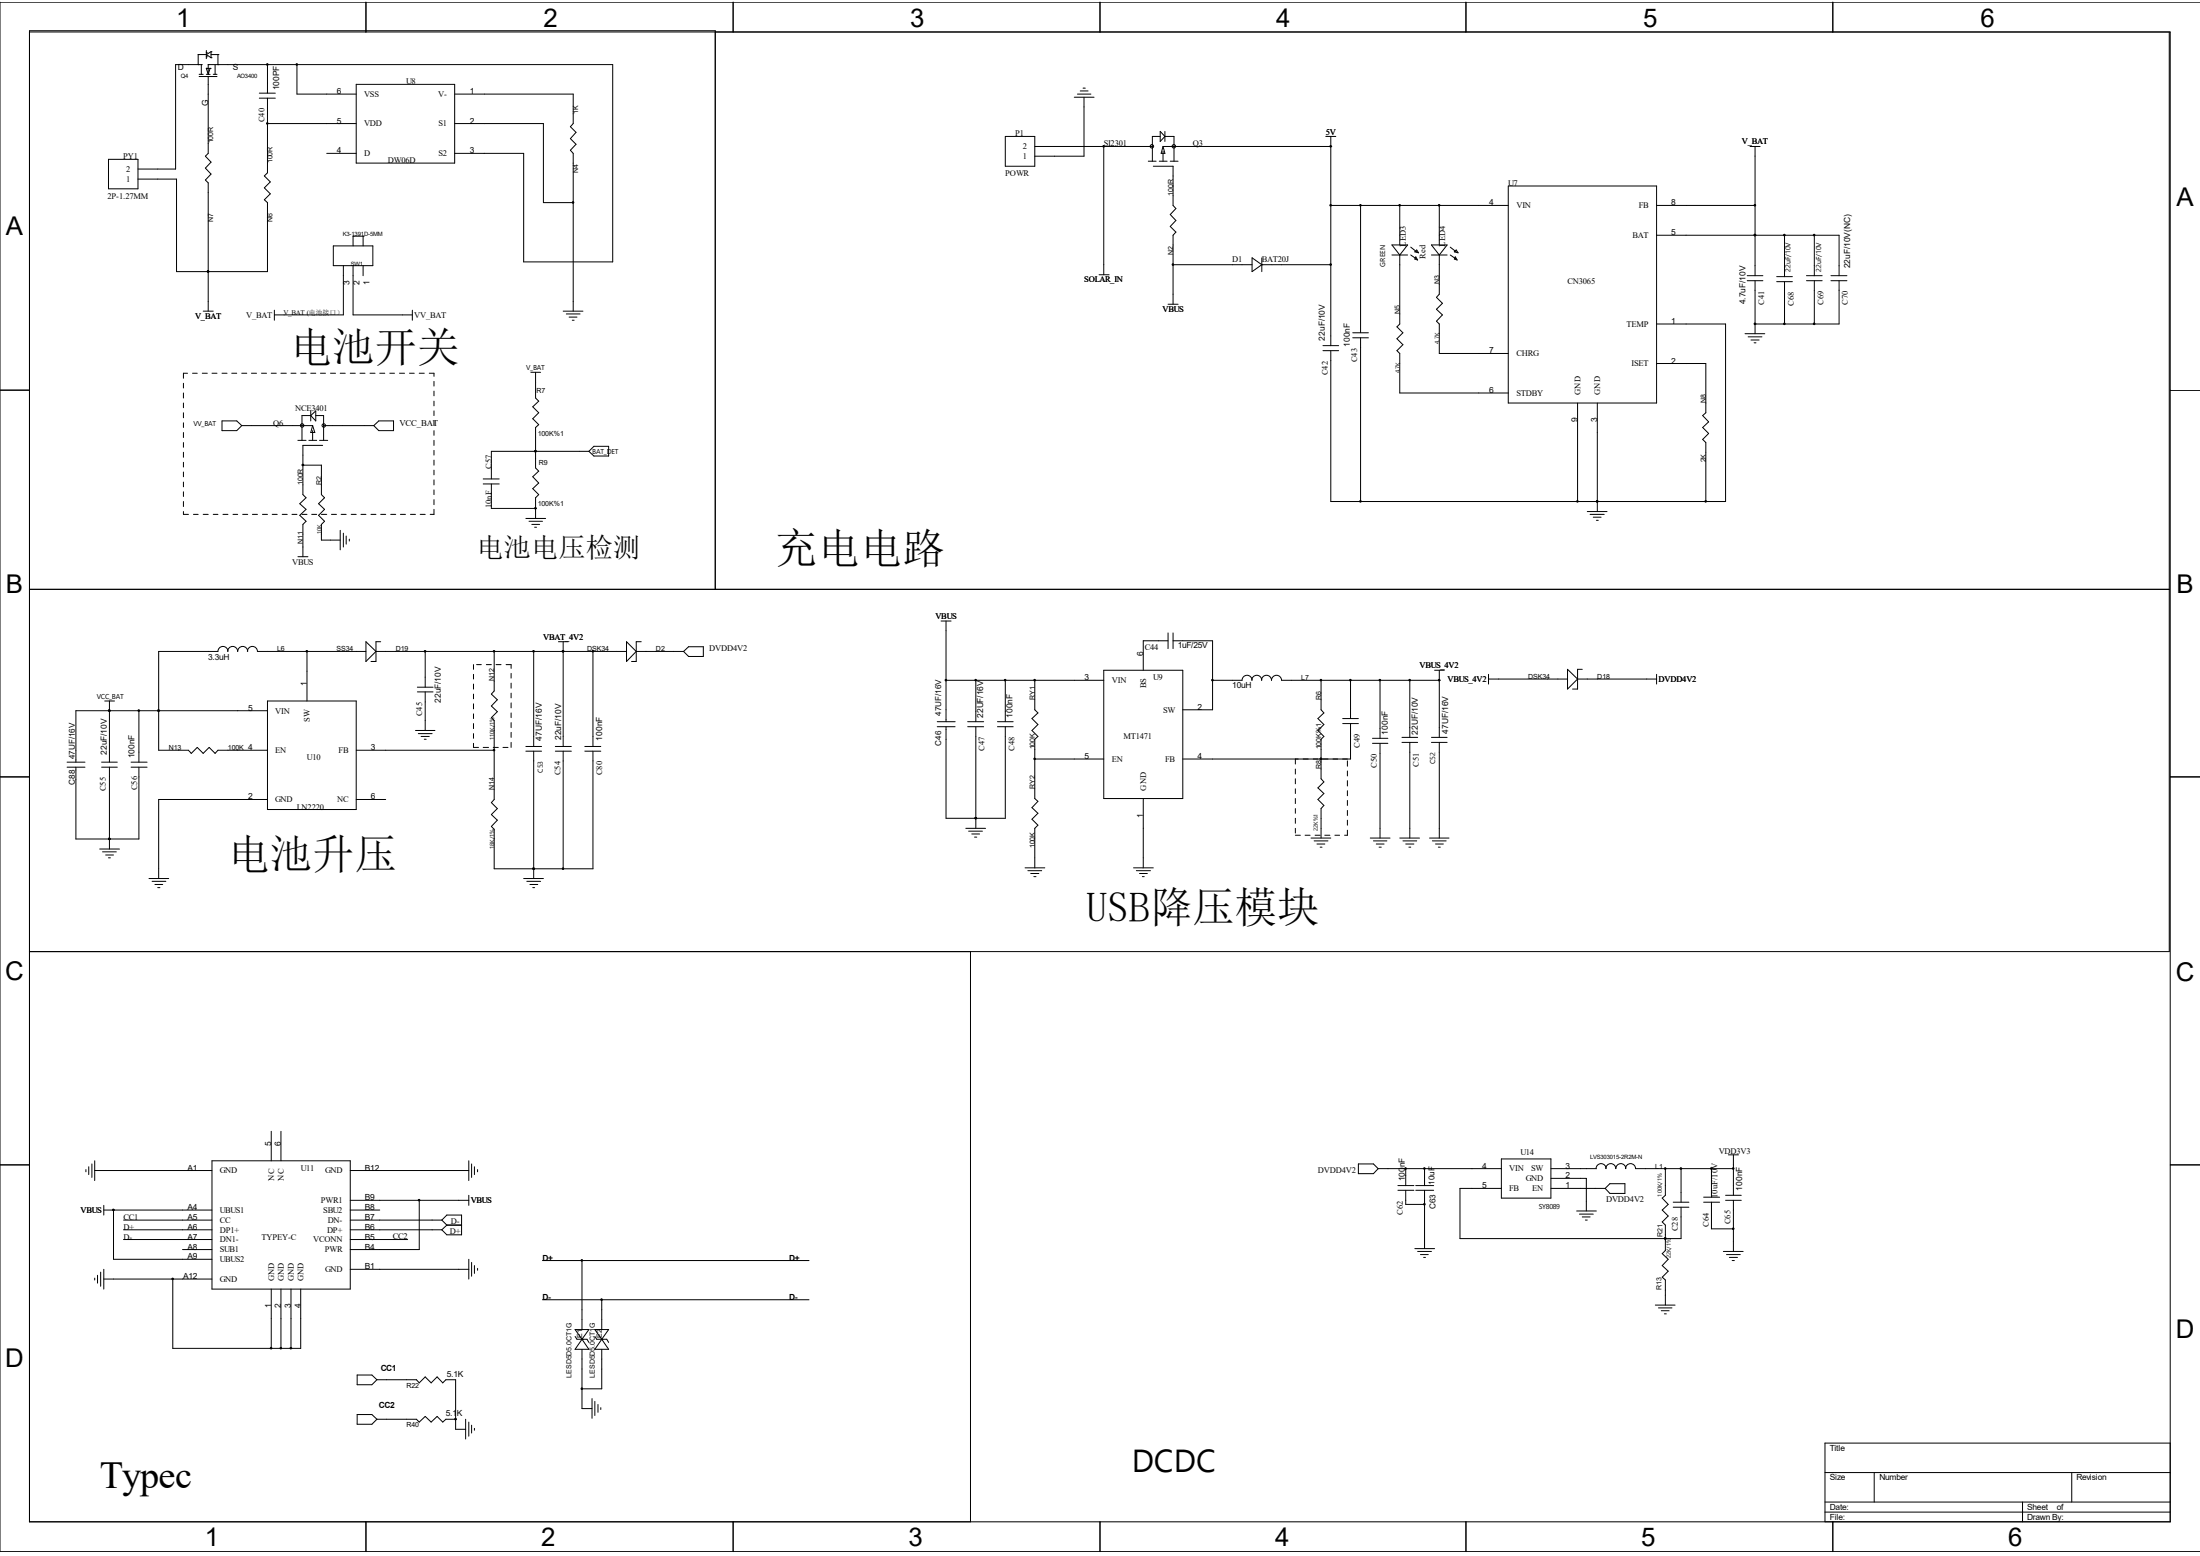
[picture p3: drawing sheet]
<svg xmlns="http://www.w3.org/2000/svg" width="297mm" height="210mm" viewBox="0 0 297 210" stroke-linecap="round" stroke-linejoin="round" font-family="sans-serif">
<g fill="none" stroke="#000" stroke-width=".14">
<path d="M4 4.3h289v201.1h-289v-201.3h92.6v75.4M26.8 8.7h.1M26.8 7.4h.1M26.8 7.4v1.3M26.8 7.4h1.1M26.9 10.3h2.4M26.9 10h.5M27.2 8.7h.1M27.2 8.7h-3.5v14.1h-5.1M27.2 8.7v1.3M27.9 9.2h.1M27.9 7.1h.1"/>
<path d="M27.9 7.7h.1M27.9 9.2h.5M27.9 9.2l.2 .8M27.9 7.4l.6 .4M27.9 10h.5M27.9 6.8v1.1M28.1 8.7h.1M28.1 8.7h54.6v26.6h-12v-14.6h-9.3M28.1 10.3v10.4l-.4 .4 .8 .8-.8 .8 .8 .8-.8 .8 .4 .4v17.3M28.1 8.7v1.3M28.4 9.2h.1M28.4 9.2l-.3 .8"/>
<path d="M28.5 7.8h.1M28.5 7h.1M28.5 7v.8M28.5 7l-.6 .4M28.5 7.4h.9M28.8 10h.5M29 8.7v1.3M29.4 8.7h.1M29.4 7.4h.1M29.4 7.4v1.3M35 12.6h2.2M35 13.3h2.2"/>
<path d="M36.1 16.7h12M36.1 8.7v3.9M36.1 13.3v10l-.4 .4 .8 .9-.8 .8 .8 .8-.8 .8 .4 .3v9.4h-12.3v-12.5h-5.2M40.1 8.7v4h8M48.1 11.4h13.3v10.6h-13.3zM49.4 .3v4M61.4 12.7h16v4l-.4 .4 .8 .8-.8 .8 .8 .8-.8 .8 .4 .4v21.3M61.4 16.7h12v10.6h4M99 .3v4M135.7 18.4h4v4h-4zM139.7 19.8h15.9M145 13.1h2.7"/>
<path d="M145.5 12.7h1.8M145.8 12.3h1.1M146.2 11.9h.3M146.3 13.1v8h-6.6M148.5 .3v4M149 19.8v17.3M156.6 18.4h-1v3.4M156.6 17.7l.7 .7-.7 .7zM157 19.8h22.7M157 19.8l.3 .9h-.5zM157.3 18.4h1.2v3.4M157.3 17.7v1.4"/>
<path d="M179 18.4h1.3M179.7 19.8h.1M179.7 18.4v28.3M197.9 .3v4M236.3 19.8h1.3M236.9 19.8v17.4M247.4 .3v4M292.9 4.3v124.1h-288.9M297 .3h-297v209.1h297M14.6 21.5h4v4h-4zM28.1 36.7h.1M44.1 20.7h4"/>
<path d="M45 33.2h5.3v2.7h-5.3zM46.4 35.9v6.6h-9.4M47.7 31.9h.1M47.7 31.9h1.3M47.7 31.9v1.3M47.7 35.9v6.6h8M49 31.9h.1M49 31.9v1.3M49 35.9v1.3M148.4 37.1h1.3M155 21.8h1.1M155.7 22.4h2.7v5.3l.3 .5-.7 .8 .7 .8-.7 .8 .7 .7-.3 .4v9.4"/>
<path d="M156.5 21.8h1.1M157 20.4v1.4M158 21.8h1M158.4 35.7h10.6M169 34.8l1.3 .9-1.3 1zM170.3 35.7h.1M170.3 34.8v1.9M170.3 35.7h9.4M179.7 27.7h23.9M183.7 27.7v17.2M187.9 33.1h2.1l-1 1.3zM187.9 34.4h2.1"/>
<path d="M189 34.4v9.3l-.4 .4 .8 .8-.8 .8 .8 .8-.8 .8 .4 .4v5.3h14.6M189 27.7v5.4M190.5 34.4l.8 .6M190.5 33.4l.8 .6M191 34l.3-.3 .2 .4zM191.1 34.7l.3 .4-.4-.1zM193.3 33.1h2.1l-1.1 1.3zM193.3 34.4h2.1M194.3 27.7h.1M194.3 34.4v5.3l-.4 .4 .8 .8-.8 .8 .8 .8-.8 .8 .4 .4v4h9.3M194.3 27.7v5.4M195.8 34.4l.8 .6"/>
<path d="M195.8 33.4l.8 .6M196.5 34.7l.2 .4-.4-.1zM196.6 33.7l.2 .4-.5-.1zM203.6 25.1h20v29.3h-20zM223.6 27.7h13.3M223.6 31.7h24.7v5.5M235.9 37.2h2.1M235.9 37.9h2.1M236.9 31.7h.1M236.9 37.9v7.1M239.9 37.3h2.1M239.9 38h2.1"/>
<path d="M240.9 31.7v5.6M240.9 38v5.7M243.9 37.2h2.1M243.9 37.9h2.1M244.9 31.7v5.5M244.9 37.9v5.8M247.2 37.2h2.1M247.2 37.9h2.1M248.3 37.9v5.8h-11.4M0 52.7h4M24.8 51.7v.7M24.8 53v.7"/>
<path d="M24.8 54.4v.6M24.8 55.7v.7M24.8 57.1v.6M24.8 58.4v.7M24.8 59.7v.7M25.3 50.4h-.5v.7M26 50.4h.6M27.3 50.4h.7M27.4 42h1.4M28.6 50.4h.7M30 50.4h.6M30 56.8h2l.6 .6-.6 .7h-2z"/>
<path d="M31.3 50.4h.7M32.6 50.4h.7M32.6 57.4h9.6M34 50.4h.6M35.3 50.4h.7M36.6 50.4h.7M37 41.9v1.3M37.9 50.4h.8M39.3 50.4h.7M40.2 59.4h1.1M40.6 50.4h.7M41.7 59.4h1.1"/>
<path d="M42 50.4h.6M42 56.1h-1.2v3.3M42 55.5v1.3M42 56.1l.6-.6v1.3zM42.2 58.1v1.3M42.2 57.4l.3 1h-.5zM42.6 56.1h1.1v3.3M43.1 59.4h1.1M43.3 50.4h.6M43.7 57.4h6.8M44.6 50.4h.7M45.9 50.4h.7"/>
<path d="M47.3 50.4h.7M48.6 50.4h.7M50 50.4h.6M50.5 57.4l.6-.6h2v1.3h-2zM51.3 50.4h.6M52.6 50.4h.7M53.9 50.4h.7M55.3 50.4h.6M55.7 41.9v1.3M56.6 50.4h.7M58 50.4h.6v.4M58.6 51.5v.6"/>
<path d="M58.6 52.8v.6M58.6 54.1v.7M58.6 55.5v.6M58.6 56.8v.6M58.6 58.1v.7M58.6 59.4v.7M71.7 50.2h1.3M72.3 50.2v3.5l.4 .4-.8 .8 .8 .8-.8 .8 .8 .8-.4 .4v5.5l.4 .4-.8 .7 .8 .9-.8 .8 .8 .8-.4 .4v2.8M76 42h2.7M76.5 42.4h1.8M76.8 42.8h1.1M77.3 43.2h.2"/>
<path d="M157.7 41.1h1.3M178.6 46.7h2.1M178.6 47.3h2.1M182.6 44.9h2.1M182.6 45.6h2.1M183.7 45.6v22.1M213 54.4v13.3M215.6 54.4v14.6M223.6 49.1h6.7v6.6l-.4 .4 .8 .8-.8 .8 .8 .8-.8 .8 .4 .4v8M223.6 43.7h9.4v24h-53.3v-20.4M235.6 45h2.7M236 45.5h1.9"/>
<path d="M236.4 45.9h1.1M236.8 46.3h.3M236.9 43.7h.1M293 52.7h4M4 79.5h288.9M24.8 61v.7M24.8 62.4v.6M24.8 63.7v.6M24.8 65.1v.6M24.8 66.4v.6M24.8 67.7v.7M24.8 69v.4h.6"/>
<path d="M26.1 69.4h.7M27.4 69.4h.7M28.8 69.4h.6M30.1 69.4h.7M31.5 69.4h.6M32.8 69.4h.6M34.1 69.4h.7M35.4 69.4h.7M36.7 69.4h.7M38.1 69.4h.7M39.4 69.4h.7M40.2 75.1h1.4"/>
<path d="M40.8 69.4h.6M40.9 62.8h.1M40.9 62.8h2.5v4l.4 .4-.8 .8 .8 .7-.8 .9 .8 .8-.4 .4v2.1h2.5M42.1 69.4h.7M43.4 69.4h.7M43.6 60.1h-2.7v6.7l.4 .4-.8 .8 .8 .7-.8 .9 .8 .8-.4 .4v4.3M44.7 69.4h.7M45.9 71.6v2.6M46.1 69.4h.6M46.4 72v1.8M46.7 72.3v1.1M47.2 72.8v.2"/>
<path d="M47.4 69.4h.7M48.7 69.4h.7M50.1 69.4h.7M51.4 69.4h.7M52.7 69.4h.7M54.1 69.4h.6M55.4 69.4h.7M56.7 69.4h.7M58.6 68.7v.7h-.5M58.6 60.8v.6M58.6 62.1v.7M58.6 63.5v.6"/>
<path d="M58.6 64.8v.6M58.6 66.1v.7M58.6 67.4v.7M65.2 64.6h2.2M65.2 65.3h2.2M66.3 65.3v3.3h6M71 70h2.7M71.4 70.4h1.8M71.8 70.8h1.1M72.2 71.2h.2M72.3 60.9h.1M72.3 68.6h.1"/>
<path d="M79.5 60.9h-13.2v3.7M80.2 60.2h2v1.4h-2l-.7-.7zM214.3 69h2.7M214.7 69.4h1.9M215.1 69.8h1.1M215.5 70.2h.3M215.6 67.7h.1M14.1 94.6h1.4M14.8 95.9h.1M14.8 94.6v8.3M18.8 95.9v7M21.4 95.9h.1"/>
<path d="M30.7 87.9a.68 .68 0 0 1 .7-.7 .68 .68 0 0 1 .7 .7 .68 .68 0 0 1 .7-.7 .68 .68 0 0 1 .6 .7M30.8 87.9a.68 .68 0 0 0-.7-.7 .68 .68 0 0 0-.7 .7h-8v13.4h4l.4 .4 .8-.8 .8 .8 .8-.8 .8 .8 .4-.4h6.7M33.4 87.9a.68 .68 0 0 1 .7-.7 .68 .68 0 0 1 .7 .7h14.6M36.1 94.6h12v14.7h-12zM36.1 95.9h-25.9v7M41.4 87.9v6.7M49.4 86.6l1.4 1.3-1.4 1.4zM50.8 87.9h33.8M51.4 86.6h-.6v2.7h-.7M56.1 98.6h2.6M56.3 92.8h2.2M56.3 93.4h2.2"/>
<path d="M56.5 99h1.8M56.9 99.4h1.1M57.3 99.8h.2M57.4 87.9v4.9M57.4 93.4v5.2M63.9 89.7v.6M63.9 91v.7M63.9 92.3v.7M63.9 93.7v.6M63.9 95v.7M63.9 96.4v.6M63.9 97.7v.6"/>
<path d="M63.9 99v.7M64.3 89.7h.7M65.7 89.7h.6M66.7 87.9v5.4l-.4 .4 .8 .7-.8 .9 .8 .8-.8 .8 .4 .3v10.7l-.4 .4 .8 .8-.8 .8 .8 .8-.8 .8 .4 .4v5.4h13.4v-15.9M67 89.7h.6M68.3 89.7h.7v.5M69 90.9v.6M69 92.2v.7M69 93.6v.6M69 94.9v.6M69 96.2v.7M69 97.5v.7"/>
<path d="M69 98.8v.7M72.1 87.9v12.9M75.4 86.6h1.3M76 87.9h.1M76 86.6v14.2M80.1 87.9v12.9M84.6 86.6l1.3 1.3-1.3 1.4zM85.9 87.9h6.4M86.6 86.6h-.7v2.7h-.6M92.3 87.9l.7-.6h2v1.3h-2zM126.5 97.4h2.4M126.5 98.1h2.4"/>
<path d="M127 83.8h1.4M127.7 98.1v12.3h8v-12.3M127.7 83.8v13.6M127.7 91.8h21.3M130.6 97.4h2.2M130.6 98.1h2.2M131.7 91.8v5.6M131.7 98.1v13.7M134.7 97.4h2.1M134.7 98.1h2.1M135.7 91.8v5.6M139.7 91.8v4l.4 .4-.8 .8 .8 .8-.8 .8 .8 .8-.4 .4v8l.4 .4-.8 .8 .8 .8-.8 .8 .8 .8-.4 .4v5.3"/>
<path d="M149 90.5h10.7v17.3h-10.7zM157.7 86.5h-3.4v4M157.7 85.4v2.1M158.4 85.4v2.1M158.4 86.5h5.3v9.3h-4M169 91.8a.68 .68 0 0 1 .7-.7 .68 .68 0 0 1 .6 .7M169 91.8a.68 .68 0 0 0-.6-.7 .68 .68 0 0 0-.7 .7h-4M170.3 91.8a.68 .68 0 0 1 .7-.7 .68 .68 0 0 1 .7 .7 .68 .68 0 0 1 .6-.7 .68 .68 0 0 1 .7 .7h21.3M178.4 91.8v4l.3 .4-.8 .8 .8 .8-.8 .8 .8 .8-.3 .4v5.3l.3 .4-.8 .8 .8 .8-.8 .8 .8 .8-.3 .4v4M181.3 97h2.1M181.3 97.7h2.1M182.3 97.7v4.7h-22.6"/>
<path d="M182.3 91.8v5.2M185.3 99.7h2.1M186.3 91.8v7.9M189.3 99.5h2.1M190.3 91.8v7.7M193.3 99.5h2.1M193.7 90.5h1.3M194.3 91.8h.1M194.3 90.5v9M201 91.7h10.6M201 91v1.3M211.6 90.3l1.4 1.4-1.4 1.3z"/>
<path d="M213 91.7h10.6M213.6 90.3h-.6v2.7h-.7M223.6 91v1.3M0 104.9h4M9.1 102.9h2.4M9.1 103.5h2.4M10.2 103.5v9.7h8.6v-9.7M13.5 114.6h2.6M13.7 102.9h2.1M13.7 103.5h2.1M13.8 115h1.9M14.3 115.4h1"/>
<path d="M14.6 115.8h.3M14.8 113.2h.1M14.8 103.5v11.1M17.7 102.9h2.2M17.7 103.5h2.2M20.1 118.6h2.7M20.5 119h1.9M20.9 119.4h1.1M21.3 119.8h.3M36.1 107.9h-14.7v10.7M48.1 101.3h18.6M48.1 107.9h4"/>
<path d="M63.9 100.3v.6h.7M65.2 100.9h.8M66.6 100.9h.7M67.9 100.9h.7M69 100.2v.7M70.7 118.6h2.7M71 100.8h2.1M71 101.4h2.1M71.1 119h1.9M71.5 119.4h1.1M71.9 119.8h.3M72.1 117.3h.1"/>
<path d="M72.1 101.4v17.2M75 100.8h2.1M75 101.4h2.1M76 101.4v15.9M79 100.8h2.1M79 101.4h2.1M130.4 111.8h2.7M130.8 112.2h1.8M131.2 112.6h1M131.6 113h.3M131.7 110.4h.1M138.4 117.1h2.7"/>
<path d="M138.8 117.5h1.8M139.1 117.9h1.2M139.6 118.3h.3M139.7 102.4h9.3M153 117.1h2.7M153.4 117.5h1.9M153.8 117.9h1.1M154.2 118.3h.3M154.3 107.8v9.3M174.9 102.4v.7M174.9 103.8v.7M174.9 105.1v.7"/>
<path d="M174.9 106.5v.6M174.9 107.8v.7M174.9 109.1v.7M174.9 110.4v.7M174.9 111.8v.6M174.9 112.7h.7M176.2 112.7h.7M177 113.1h2.7M177.4 113.5h1.9M177.5 112.7h.7M177.8 113.9h1.1M178.2 114.3h.3"/>
<path d="M178.4 102.4h.1M178.9 112.7h.6M180.2 112.7h.6M181.9 112.1v.6h-.4M181.9 102.7v.7M181.9 104.1v.6M181.9 105.4v.7M181.9 106.7v.7M181.9 108v.7M181.9 109.4v.7M181.9 110.7v.7M185 113.1h2.7"/>
<path d="M185.3 100.3h2.1M185.4 113.5h1.8M185.8 113.9h1.1M186.2 114.3h.3M186.3 100.3v12.8M189 113.1h2.6M189.3 100.2h2.1M189.4 113.5h1.9M189.8 113.9h1.1M190.2 114.3h.3M190.3 100.2v12.9M193 113.1h2.6"/>
<path d="M193.3 100.2h2.1M193.4 113.5h1.8M193.8 113.9h1.1M194.2 114.3h.2M194.3 100.2v12.9M293 104.9h4M131 128.4v77M0 157.2h4M11.6 157.9v.3M12 157.5v1M12.4 157.1v1.8M12.8 158h15.8"/>
<path d="M12.8 156.7v2.6M28.6 156.7h18.7v17.3h-18.7zM36.6 152.7v4M37.9 152.7v4M47.3 158h16M63.3 156.7v2.6M63.7 157.1v1.8M64.1 157.5v1M64.5 157.9v.3M183.4 157.1h2l.7 .6-.7 .7h-2zM186.1 157.7h16.6M189.8 157.7v2.3"/>
<path d="M192.3 157.7v2.3M202.7 156.4h6.7v5.3h-6.7zM209.4 159h4.8v4.4M209.4 157.7h6.1M215.5 157.7a.68 .68 0 0 1 .7-.6 .68 .68 0 0 1 .6 .6M216.8 157.7a.68 .68 0 0 1 .7-.6 .68 .68 0 0 1 .6 .6 .68 .68 0 0 1 .7-.6 .68 .68 0 0 1 .7 .6M224.8 157.7v3.6l-.4 .4 .8 .9-.8 .7 .8 .8-.8 .8 .4 .5v3.4l-.4 .4 .8 .8-.8 .8 .8 .8-.8 .8 .4 .4v3.3M226.9 157.7v4.6M231.1 157.7v3.9M233.3 155.9h1.4M234 157.7h-13.2a.68 .68 0 0 0-.7-.6 .68 .68 0 0 0-.6 .6M234 155.9v5.4"/>
<path d="M293 157.2h4M12.8 172.5v.3M13.2 172.1v1.1M13.6 171.7v1.9M14 163.3h14.6M14 172.6h14.6M14 162.7v1.3M14 171.3v2.7M15.3 163.3h.1M15.3 163.3v6.7h13.3M16.7 164.7h11.9M16.7 166h11.9"/>
<path d="M16.7 167.3h11.9M23.3 172.6v9.4h17.3v-8M24.6 168.7h4M36.6 174v8M37.9 174v8M39.3 174v8M47.3 163.3h4M47.3 164.7h12.3M47.3 166h12.3M47.3 167.3h7.7M47.3 171.3h16M47.3 162h16"/>
<path d="M56.6 162v6.7h-9.3M59.6 164.7l.7 .7M59.6 164.7l.7-.7h2v2.7h-2l-.7-.7M60.3 165.4h2M60.3 165.4l-.7 .6M63.3 161.3v1.4M63.3 170v2.6M63.7 170.4v1.9M64.1 170.8v1.1M64.5 171.2v.2M73.2 170.1h36M73.2 175.4h36"/>
<path d="M77.6 179.5h1.9l-.9 1.3zM78.6 170.1v9.4M80.3 179.5h1.9l-1 1.3zM81.2 175.4v4.1M188.7 160.7h2.2M188.7 160h2.2M189.8 160.7v1.9h2.5M191 168.5h2.7M191.1 160.7h2.4M191.1 160h2.4M191.4 168.9h1.9M191.8 169.3h1"/>
<path d="M192.2 169.7h.2M192.3 160.7v7.8M202.7 160.4h-5.6v6.8h29.8v-4.3M209.4 160.4h7.3M212.9 163.4h2.6M213.2 163.9h1.9M213.6 164.3h1.1M214 164.7h.3M216.7 160.4l.6-.6h2.1v1.3h-2.1zM223.5 176.1h2.6M223.9 176.5h1.8M224.3 176.9h1"/>
<path d="M224.7 177.3h.3M224.8 167.2h.1M225.9 162.3h2.1M225.9 162.9h2.1M230 161.6h2.2M230 162.3h2.2M231.1 162.3v3.6h2.9M232.7 168.9h2.6M233 162h2.1M233 161.3h2.1M233.1 169.3h1.8M233.5 169.7h1.1"/>
<path d="M233.8 170.1h.3M234 162v6.9M48.2 185.6h2l.7 .6-.7 .7h-2zM48.2 190.9h2l.7 .7-.7 .6h-2zM50.9 191.6h5.3l.4 .3 .8-.7 .8 .7 .8-.7 .8 .7 .4-.3h1.3M50.9 186.2h5.3l.4 .4 .8-.8 .8 .8 .8-.8 .8 .8 .4-.4h1.3v6.7h1.4M61.5 191.6h.1M62.9 191.6v2.6M63.3 191.9v1.9M63.7 192.4v1M64.1 192.8v.2M77.6 180.4l.3 .4h1.3l.3 .4"/>
<path d="M78.6 180.8h.1M78.6 180.8l.9 1.3h-1.9zM78.6 182.1v8h1.3M79.9 188.8v2.6M80.3 180.4l.3 .4h1.3l.3 .4M80.3 189.1v2M80.7 189.6v1M81.1 190v.2M81.2 180.8h.1M81.2 182.1v5.4h-2.6M81.2 180.8l1 1.3h-1.9zM246.4 198.8h46.6"/>
<path d="M253 198.8v3.9M279.7 198.8v3.9M293 194.8h-46.6v10.6M49.4 205.4v4M99 205.4v4M148.5 205.4v4M197.9 205.4v4M246.4 204.1h46.6M246.4 202.7h46.6M247.4 205.4v4M273 202.7v2.7"/>
<circle cx="155.5" cy="19.7" r=".23"/>
<circle cx="158.5" cy="19.7" r=".23"/>
<circle cx="40.8" cy="57.4" r=".23"/>
<circle cx="43.7" cy="57.4" r=".23"/>
</g>
<g fill="#000" stroke="#000" stroke-width=".14">
<circle cx="36.1" cy="8.7" r=".11"/>
<circle cx="36.1" cy="16.7" r=".11"/>
<circle cx="40.1" cy="8.7" r=".11"/>
<circle cx="149" cy="19.7" r=".11"/>
<circle cx="179.6" cy="19.7" r=".11"/>
<circle cx="28.1" cy="36.6" r=".11"/>
<circle cx="77.4" cy="27.3" r=".11"/>
<circle cx="158.3" cy="35.7" r=".11"/>
<circle cx="179.6" cy="35.7" r=".11"/>
<circle cx="179.6" cy="27.7" r=".11"/>
<circle cx="183.7" cy="27.7" r=".11"/>
<circle cx="189" cy="27.7" r=".11"/>
<circle cx="194.3" cy="27.7" r=".11"/>
<circle cx="236.9" cy="31.7" r=".11"/>
<circle cx="236.9" cy="27.7" r=".11"/>
<circle cx="240.9" cy="31.7" r=".11"/>
<circle cx="244.9" cy="31.7" r=".11"/>
<circle cx="236.9" cy="43.7" r=".11"/>
<circle cx="240.9" cy="43.7" r=".11"/>
<circle cx="244.9" cy="43.7" r=".11"/>
<circle cx="40.9" cy="62.8" r=".11"/>
<circle cx="72.3" cy="68.6" r=".11"/>
<circle cx="72.3" cy="60.9" r=".11"/>
<circle cx="183.7" cy="67.7" r=".11"/>
<circle cx="213" cy="67.7" r=".11"/>
<circle cx="215.6" cy="67.7" r=".11"/>
<circle cx="230.3" cy="67.7" r=".11"/>
<circle cx="14.8" cy="95.9" r=".11"/>
<circle cx="18.7" cy="95.9" r=".11"/>
<circle cx="21.4" cy="95.9" r=".11"/>
<circle cx="41.4" cy="87.9" r=".11"/>
<circle cx="57.4" cy="87.9" r=".11"/>
<circle cx="66.7" cy="87.9" r=".11"/>
<circle cx="72" cy="87.9" r=".11"/>
<circle cx="76" cy="87.9" r=".11"/>
<circle cx="80" cy="87.9" r=".11"/>
<circle cx="127.7" cy="91.8" r=".11"/>
<circle cx="131.7" cy="91.8" r=".11"/>
<circle cx="135.7" cy="91.8" r=".11"/>
<circle cx="139.7" cy="91.8" r=".11"/>
<circle cx="163.7" cy="91.8" r=".11"/>
<circle cx="178.3" cy="91.8" r=".11"/>
<circle cx="182.3" cy="91.8" r=".11"/>
<circle cx="186.3" cy="91.8" r=".11"/>
<circle cx="190.3" cy="91.8" r=".11"/>
<circle cx="194.3" cy="91.8" r=".11"/>
<circle cx="14.8" cy="113.2" r=".11"/>
<circle cx="66.7" cy="101.2" r=".11"/>
<circle cx="72" cy="117.2" r=".11"/>
<circle cx="76" cy="117.2" r=".11"/>
<circle cx="131.7" cy="110.4" r=".11"/>
<circle cx="139.7" cy="102.4" r=".11"/>
<circle cx="178.3" cy="102.4" r=".11"/>
<circle cx="189.8" cy="157.7" r=".11"/>
<circle cx="192.3" cy="157.7" r=".11"/>
<circle cx="224.8" cy="157.7" r=".11"/>
<circle cx="226.9" cy="157.7" r=".11"/>
<circle cx="231" cy="157.7" r=".11"/>
<circle cx="234" cy="157.7" r=".11"/>
<circle cx="15.3" cy="163.3" r=".11"/>
<circle cx="23.3" cy="172.6" r=".11"/>
<circle cx="56.6" cy="162" r=".11"/>
<circle cx="78.5" cy="170.1" r=".11"/>
<circle cx="81.2" cy="175.4" r=".11"/>
<circle cx="192.3" cy="162.5" r=".11"/>
<circle cx="224.8" cy="167.2" r=".11"/>
<circle cx="234" cy="165.8" r=".11"/>
<circle cx="36.6" cy="182" r=".11"/>
<circle cx="37.9" cy="182" r=".11"/>
<circle cx="39.3" cy="182" r=".11"/>
<circle cx="61.5" cy="191.5" r=".11"/>
<circle cx="78.5" cy="187.4" r=".11"/>
</g>
<g font-size="5.7">
<text x="39.2" y="48.8">电池开关</text>
<text x="104.7" y="76">充电电路</text>
<text x="30.8" y="117.3">电池升压</text>
<text x="146.6" y="124.4">USB降压模块</text>
</g>
<text font-size="5.2" x="13.5" y="200.8">Typec</text>
<text font-size="4.3" x="152.8" y="198.6">DCDC</text>
<text font-size="3.7" x="64.3" y="75.1">电池电压检测</text>
<g font-size="3.5">
<text x="23.8" y="3.6">1</text>
<text x="73.4" y="3.6">2</text>
<text x="122.9" y="3.6">3</text>
<text x="172.3" y="3.6">4</text>
<text x="221.8" y="3.6">5</text>
<text x="267.4" y="3.6">6</text>
<text x="293.8" y="27.8">A</text>
<text x=".8" y="31.7">A</text>
<text x=".8" y="80.1">B</text>
<text x="293.8" y="80.1">B</text>
<text x=".7" y="132.2">C</text>
<text x="293.8" y="132.4">C</text>
<text x=".7" y="184.6">D</text>
<text x="293.8" y="180.6">D</text>
<text x="27.6" y="208.7">1</text>
<text x="73.1" y="208.7">2</text>
<text x="122.6" y="208.7">3</text>
<text x="172.2" y="208.7">4</text>
<text x="221.6" y="208.7">5</text>
<text x="271.1" y="208.7">6</text>
</g>
<text font-size="1.2" x="53.9" y="57.4">VCC_BAT</text>
<g font-size="1.1">
<text x="24" y="9.5">D</text>
<text x="31.5" y="9.5">S</text>
<text x="54.8" y="11.4">U8</text>
<text x="28.1" y="14.3" transform="rotate(-90 28.1 14.3)">G</text>
<text x="35.7" y="16.5" transform="rotate(-90 35.7 16.5)">C40</text>
<text x="37.7" y="12.2" transform="rotate(-90 37.7 12.2)">100PF</text>
<text x="45.5" y="12.7">6</text>
<text x="45.5" y="16.7">5</text>
<text x="49.1" y="13.1">VSS</text>
<text x="49.1" y="17.1">VDD</text>
<text x="59.1" y="13.1">V-</text>
<text x="59.2" y="17.1">S1</text>
<text x="63.4" y="12.7">1</text>
<text x="63.4" y="16.7">2</text>
<text x="16.6" y="21.5">PY1</text>
<text x="17" y="23.2">2</text>
<text x="45.5" y="20.7">4</text>
<text x="49.1" y="21.1">D</text>
<text x="52.4" y="22">DW06D</text>
<text x="59.2" y="21.1">S2</text>
<text x="63.4" y="20.7">3</text>
<text x="135.7" y="23.7">POWR</text>
<text x="137" y="18.4">P1</text>
<text x="138.1" y="21.5">1</text>
<text x="138.1" y="20.2">2</text>
<text x="149" y="19.8">SI2301</text>
<text x="161" y="19.8">Q3</text>
<text x="179" y="18.2">5V</text>
<text x="235.2" y="19.5">V_BAT</text>
<text x="14.5" y="26.8">2P-1.27MM</text>
<text x="17" y="24.6">1</text>
<text x="201" y="27.7">4</text>
<text x="203.6" y="25.1">U7</text>
<text x="204.7" y="28.1">VIN</text>
<text x="221.2" y="28.1">FB</text>
<text x="225.6" y="27.7">8</text>
<text x="166.4" y="35.3">D1</text>
<text x="170.3" y="35.3">BAT20J</text>
<text x="189.8" y="33.3" transform="rotate(-90 189.8 33.3)">LED3</text>
<text x="192.5" y="34.9" transform="rotate(-90 192.5 34.9)">Red</text>
<text x="195.1" y="33.3" transform="rotate(-90 195.1 33.3)">LED4</text>
<text x="220.4" y="32.1">BAT</text>
<text x="225.6" y="31.8">5</text>
<text x="47.2" y="38.5" transform="rotate(-90 47.2 38.5)">3</text>
<text x="48.5" y="38.5" transform="rotate(-90 48.5 38.5)">2</text>
<text x="49.9" y="38.5" transform="rotate(-90 49.9 38.5)">1</text>
<text x="146.4" y="38.1">SOLAR_IN</text>
<text x="211.6" y="38.4">CN3065</text>
<text x="235.7" y="41.1" transform="rotate(-90 235.7 41.1)">4.7uF/10V</text>
<text x="238.2" y="41.1" transform="rotate(-90 238.2 41.1)">C41</text>
<text x="242.2" y="41.3" transform="rotate(-90 242.2 41.3)">C68</text>
<text x="246.2" y="41.1" transform="rotate(-90 246.2 41.1)">C69</text>
<text x="249.5" y="41.1" transform="rotate(-90 249.5 41.1)">C70</text>
<text x="249.8" y="36.2" transform="rotate(-90 249.8 36.2)">22uF/10V(NC)</text>
<text x="26.3" y="43">V_BAT</text>
<text x="33.2" y="42.9">V_BAT</text>
<text x="55.9" y="42.9">VV_BAT</text>
<text x="156.9" y="42.1">VBUS</text>
<text x="178.9" y="46" transform="rotate(-90 178.9 46)">22uF/10V</text>
<text x="182.2" y="46.8" transform="rotate(-90 182.2 46.8)">100nF</text>
<text x="201" y="47.7">7</text>
<text x="219.6" y="44.1">TEMP</text>
<text x="225.6" y="43.7">1</text>
<text x="179.2" y="50.6" transform="rotate(-90 179.2 50.6)">C42</text>
<text x="183.2" y="48.9" transform="rotate(-90 183.2 48.9)">C43</text>
<text x="201" y="53">6</text>
<text x="204.7" y="48.1">CHRG</text>
<text x="204.7" y="53.4">STDBY</text>
<text x="213.4" y="53.3" transform="rotate(-90 213.4 53.3)">GND</text>
<text x="216" y="53.3" transform="rotate(-90 216 53.3)">GND</text>
<text x="220.3" y="49.4">ISET</text>
<text x="225.6" y="49.1">2</text>
<text x="36.9" y="57.4">Q6</text>
<text x="39.8" y="55.5">NCE3401</text>
<text x="213" y="57" transform="rotate(-90 213 57)">9</text>
<text x="215.6" y="57" transform="rotate(-90 215.6 57)">3</text>
<text x="66.3" y="63.3" transform="rotate(-90 66.3 63.3)">C57</text>
<text x="66.3" y="68.6" transform="rotate(-90 66.3 68.6)">10nF</text>
<text x="39.5" y="76.2">VBUS</text>
<text x="126.3" y="83.5">VBUS</text>
<text x="28.1" y="89">3.3uH</text>
<text x="73.3" y="86.4">VBAT_4V2</text>
<text x="95.8" y="87.9">DVDD4V2</text>
<text x="154.3" y="88.5" transform="rotate(-90 154.3 88.5)">6</text>
<text x="154.6" y="87.7">C44</text>
<text x="159" y="87.5">1uF/25V</text>
<text x="33.5" y="95.9">5</text>
<text x="41.4" y="92.6" transform="rotate(-90 41.4 92.6)">1</text>
<text x="59.5" y="94.9" transform="rotate(-90 59.5 94.9)">22uF/10V</text>
<text x="146.4" y="91.8">3</text>
<text x="150.1" y="92.2">VIN</text>
<text x="154.7" y="92.9" transform="rotate(-90 154.7 92.9)">BS</text>
<text x="155.7" y="91.8">U9</text>
<text x="161.7" y="95.8">2</text>
<text x="166.4" y="92.9">10uH</text>
<text x="191.6" y="90.2">VBUS_4V2</text>
<text x="195.4" y="92">VBUS_4V2</text>
<text x="223.9" y="92">DVDD4V2</text>
<text x="14.4" y="101.9" transform="rotate(-90 14.4 101.9)">22uF/10V</text>
<text x="33.5" y="101.3">4</text>
<text x="37.2" y="96.3">VIN</text>
<text x="37.2" y="101.6">EN</text>
<text x="41.8" y="97.4" transform="rotate(-90 41.8 97.4)">SW</text>
<text x="45.7" y="101.6">FB</text>
<text x="50.1" y="101.3">3</text>
<text x="57" y="96.7" transform="rotate(-90 57 96.7)">C45</text>
<text x="73.2" y="99.9" transform="rotate(-90 73.2 99.9)">47UF/16V</text>
<text x="75.8" y="99.9" transform="rotate(-90 75.8 99.9)">22uF/10V</text>
<text x="81.3" y="99.9" transform="rotate(-90 81.3 99.9)">100nF</text>
<text x="127" y="100.6" transform="rotate(-90 127 100.6)">C46</text>
<text x="127" y="96.6" transform="rotate(-90 127 96.6)">47UF/16V</text>
<text x="132.7" y="96.9" transform="rotate(-90 132.7 96.9)">22UF/16V</text>
<text x="132.9" y="101.3" transform="rotate(-90 132.9 101.3)">C47</text>
<text x="136.7" y="96.9" transform="rotate(-90 136.7 96.9)">100nF</text>
<text x="137" y="101.3" transform="rotate(-90 137 101.3)">C48</text>
<text x="151.7" y="99.8">MT1471</text>
<text x="157" y="96.2">SW</text>
<text x="183.6" y="101" transform="rotate(-90 183.6 101)">C49</text>
<text x="187.4" y="99.1" transform="rotate(-90 187.4 99.1)">100nF</text>
<text x="191.4" y="99.1" transform="rotate(-90 191.4 99.1)">22UF/10V</text>
<text x="195.5" y="99" transform="rotate(-90 195.5 99)">47UF/16V</text>
<text x="10.1" y="105.9" transform="rotate(-90 10.1 105.9)">C88</text>
<text x="10.1" y="102.4" transform="rotate(-90 10.1 102.4)">47UF/16V</text>
<text x="14.3" y="106.8" transform="rotate(-90 14.3 106.8)">C55</text>
<text x="18.2" y="102.4" transform="rotate(-90 18.2 102.4)">100nF</text>
<text x="18.5" y="106.7" transform="rotate(-90 18.5 106.7)">C56</text>
<text x="33.5" y="107.9">2</text>
<text x="41.4" y="102.6">U10</text>
<text x="50.1" y="107.9">6</text>
<text x="75.7" y="104.6" transform="rotate(-90 75.7 104.6)">C54</text>
<text x="81.3" y="104.6" transform="rotate(-90 81.3 104.6)">C80</text>
<text x="146.4" y="102.4">5</text>
<text x="150.1" y="102.8">EN</text>
<text x="154.7" y="106.7" transform="rotate(-90 154.7 106.7)">GND</text>
<text x="157.3" y="102.8">FB</text>
<text x="161.7" y="102.4">4</text>
<text x="185.9" y="103.6" transform="rotate(-90 185.9 103.6)">C50</text>
<text x="191.6" y="103.5" transform="rotate(-90 191.6 103.5)">C51</text>
<text x="37.2" y="108.3">GND</text>
<text x="40.1" y="109.3">LN2220</text>
<text x="45.5" y="108.3">NC</text>
<text x="154.3" y="110.4" transform="rotate(-90 154.3 110.4)">1</text>
<text x="36.6" y="154.7" transform="rotate(-90 36.6 154.7)">5</text>
<text x="37.9" y="154.7" transform="rotate(-90 37.9 154.7)">6</text>
<text x="205.3" y="156">U14</text>
<text x="232" y="155.7">VDD3V3</text>
<text x="25.3" y="158">A1</text>
<text x="29.7" y="158.4">GND</text>
<text x="37" y="159.3" transform="rotate(-90 37 159.3)">NC</text>
<text x="38.3" y="159.3" transform="rotate(-90 38.3 159.3)">NC</text>
<text x="40.6" y="158">U11</text>
<text x="43.9" y="158.4">GND</text>
<text x="49.3" y="158">B12</text>
<text x="177.9" y="158.3">DVDD4V2</text>
<text x="189.7" y="159.5" transform="rotate(-90 189.7 159.5)">100nF</text>
<text x="193.7" y="159.9" transform="rotate(-90 193.7 159.9)">10uF</text>
<text x="200.1" y="157.7">4</text>
<text x="200.1" y="160.4">5</text>
<text x="203.8" y="158.1">VIN</text>
<text x="203.8" y="160.8">FB</text>
<text x="206" y="159.4">GND</text>
<text x="206.7" y="158.1">SW</text>
<text x="206.8" y="160.8">EN</text>
<text x="211.4" y="160.4">1</text>
<text x="211.4" y="159">2</text>
<text x="211.4" y="157.7">3</text>
<text x="231.9" y="161.7" transform="rotate(-90 231.9 161.7)">10uF/10V</text>
<text x="235.2" y="160.7" transform="rotate(-90 235.2 160.7)">100nF</text>
<text x="10.9" y="163.7">VBUS</text>
<text x="16.7" y="164.7">CC1</text>
<text x="16.7" y="166">D+</text>
<text x="16.7" y="167.3">D-</text>
<text x="25.3" y="163.3">A4</text>
<text x="25.3" y="164.7">A5</text>
<text x="25.3" y="166">A6</text>
<text x="25.3" y="167.3">A7</text>
<text x="29.7" y="163.7">UBUS1</text>
<text x="29.7" y="165.1">CC</text>
<text x="29.7" y="166.4">DP1+</text>
<text x="29.7" y="167.7">DN1-</text>
<text x="35.3" y="167.3">TYPEY-C</text>
<text x="42.3" y="167.7">VCONN</text>
<text x="43.3" y="162.4">PWR1</text>
<text x="43.6" y="163.7">SBU2</text>
<text x="44.2" y="166.4">DP+</text>
<text x="44.2" y="165.1">DN-</text>
<text x="49.3" y="167.3">B5</text>
<text x="49.3" y="166">B6</text>
<text x="49.3" y="164.7">B7</text>
<text x="49.3" y="163.3">B8</text>
<text x="49.3" y="162">B9</text>
<text x="53" y="167.2">CC2</text>
<text x="60.7" y="166.5">D+</text>
<text x="60.9" y="165.2">D-</text>
<text x="63.5" y="162.4">VBUS</text>
<text x="189.4" y="164" transform="rotate(-90 189.4 164)">C62</text>
<text x="193.8" y="163.2" transform="rotate(-90 193.8 163.2)">C63</text>
<text x="216.8" y="162.3">DVDD4V2</text>
<text x="226.5" y="166.2" transform="rotate(-90 226.5 166.2)">C28</text>
<text x="230.7" y="165.6" transform="rotate(-90 230.7 165.6)">C64</text>
<text x="233.6" y="165.3" transform="rotate(-90 233.6 165.3)">C65</text>
<text x="24.7" y="172.6">A12</text>
<text x="25.3" y="168.7">A8</text>
<text x="25.3" y="170">A9</text>
<text x="29.7" y="169">SUB1</text>
<text x="29.7" y="170.3">UBUS2</text>
<text x="29.7" y="173">GND</text>
<text x="37" y="172.9" transform="rotate(-90 37 172.9)">GND</text>
<text x="38.3" y="172.9" transform="rotate(-90 38.3 172.9)">GND</text>
<text x="39.7" y="172.9" transform="rotate(-90 39.7 172.9)">GND</text>
<text x="41" y="172.9" transform="rotate(-90 41 172.9)">GND</text>
<text x="43.9" y="169">PWR</text>
<text x="43.9" y="171.7">GND</text>
<text x="49.3" y="171.3">B1</text>
<text x="49.3" y="168.7">B4</text>
<text x="73.2" y="170.1">D+</text>
<text x="106.6" y="170.1">D+</text>
<text x="36.6" y="176.6" transform="rotate(-90 36.6 176.6)">1</text>
<text x="37.9" y="176.6" transform="rotate(-90 37.9 176.6)">2</text>
<text x="39.3" y="176.6" transform="rotate(-90 39.3 176.6)">3</text>
<text x="40.6" y="176.6" transform="rotate(-90 40.6 176.6)">4</text>
<text x="73.2" y="175.4">D-</text>
<text x="106.6" y="175.4">D-</text>
<text x="51.4" y="185">CC1</text>
<text x="60.3" y="185.8">5.1K</text>
<text x="51.1" y="190">CC2</text>
<text x="60.2" y="191.1">5.1K</text>
<text x="247.1" y="195.8">Title</text>
<text x="247.1" y="203.8">Date:</text>
<text x="247.1" y="199.8">Size</text>
<text x="253.7" y="199.8">Number</text>
<text x="273.7" y="203.8">Sheet</text>
<text x="277.7" y="203.8">of</text>
<text x="280.3" y="199.8">Revision</text>
<text x="247.1" y="205.1">File:</text>
<text x="273.7" y="205.1">Drawn By:</text>
</g>
<g font-size="1">
<text x="187" y="36" transform="rotate(-90 187 36)">GREEN</text>
<text x="241.7" y="36.7" transform="rotate(-90 241.7 36.7)">22uF/10V</text>
<text x="245.9" y="36.7" transform="rotate(-90 245.9 36.7)">22uF/10V</text>
<text x="38.3" y="42.5">V_BAT (电池接口）</text>
<text x="71" y="50">V_BAT</text>
<text x="26.1" y="57.4">VV_BAT</text>
<text x="80" y="61.2">BAT_DET</text>
<text x="13.1" y="94.3">VCC_BAT</text>
<text x="73.3" y="104.3" transform="rotate(-90 73.3 104.3)">C53</text>
<text x="193.8" y="103.1" transform="rotate(-90 193.8 103.1)">C52</text>
<text x="207.7" y="163.2">SY8089</text>
</g>
<g font-size=".9">
<text x="78.1" y="15.4" transform="rotate(-90 78.1 15.4)">1K</text>
<text x="28.8" y="19.3" transform="rotate(-90 28.8 19.3)">100R</text>
<text x="36.8" y="22" transform="rotate(-90 36.8 22)">100R</text>
<text x="78.1" y="23.3" transform="rotate(-90 78.1 23.3)">N4</text>
<text x="158.4" y="26.4" transform="rotate(-90 158.4 26.4)">100R</text>
<text x="28.8" y="30" transform="rotate(-90 28.8 30)">N7</text>
<text x="36.8" y="30" transform="rotate(-90 36.8 30)">N6</text>
<text x="158.4" y="34.4" transform="rotate(-90 158.4 34.4)">N2</text>
<text x="194.3" y="38.4" transform="rotate(-90 194.3 38.4)">N3</text>
<text x="189" y="42.4" transform="rotate(-90 189 42.4)">N5</text>
<text x="72.4" y="53">R7</text>
<text x="72.6" y="58.8">100K%1</text>
<text x="230.3" y="54.4" transform="rotate(-90 230.3 54.4)">N8</text>
<text x="40.9" y="65.4" transform="rotate(-90 40.9 65.4)">100R</text>
<text x="43.4" y="65.4" transform="rotate(-90 43.4 65.4)">R2</text>
<text x="72.7" y="62.8">R9</text>
<text x="230.3" y="62.4" transform="rotate(-90 230.3 62.4)">2K</text>
<text x="72.6" y="68.2">100K%1</text>
<text x="40.9" y="73.4" transform="rotate(-90 40.9 73.4)">N11</text>
<text x="37.4" y="87.9">L6</text>
<text x="45.4" y="87.9">SS34</text>
<text x="53.4" y="87.9">D19</text>
<text x="79.2" y="87.9">DSK34</text>
<text x="88.6" y="87.9">D2</text>
<text x="66.7" y="91.9" transform="rotate(-90 66.7 91.9)">N12</text>
<text x="139.7" y="94.4" transform="rotate(-90 139.7 94.4)">RY1</text>
<text x="175.7" y="91.8">L7</text>
<text x="178.4" y="94.4" transform="rotate(-90 178.4 94.4)">R6</text>
<text x="206.3" y="91.7">DSK34</text>
<text x="215.6" y="91.7">D18</text>
<text x="22.8" y="101.3">N13</text>
<text x="30.8" y="101.3">100K</text>
<text x="139.7" y="101.1" transform="rotate(-90 139.7 101.1)">100K</text>
<text x="178.4" y="101.1" transform="rotate(-90 178.4 101.1)">100K%1</text>
<text x="66.7" y="106.6" transform="rotate(-90 66.7 106.6)">N14</text>
<text x="139.7" y="106.5" transform="rotate(-90 139.7 106.5)">RY2</text>
<text x="178.4" y="103.8" transform="rotate(-90 178.4 103.8)">R8</text>
<text x="139.7" y="114.5" transform="rotate(-90 139.7 114.5)">100K</text>
<text x="223.5" y="157.7">L1</text>
<text x="224.5" y="166.9" transform="rotate(-90 224.5 166.9)">R21</text>
<text x="224.3" y="174.1" transform="rotate(-90 224.3 174.1)">R13</text>
<text x="77.1" y="185.9" transform="rotate(-90 77.1 185.9)">LESD5D5.0CT1G</text>
<text x="78.6" y="180.6" transform="rotate(-90 78.6 180.6)">E1</text>
<text x="80.3" y="185.9" transform="rotate(-90 80.3 185.9)">LESD5D5.0CT1G</text>
<text x="81.2" y="180.6" transform="rotate(-90 81.2 180.6)">E2</text>
<text x="54.9" y="187.3">R22</text>
<text x="54.9" y="192.7">R40</text>
</g>
<g font-size=".8">
<text x="24.4" y="10.6">Q4</text>
<text x="32" y="10.6">AO3400</text>
<text x="46.3" y="31.9">K3-1391D-5MM</text>
<text x="47.4" y="35.9">SW1</text>
<text x="194.3" y="46.4" transform="rotate(-90 194.3 46.4)">4.7K</text>
<text x="189" y="50.4" transform="rotate(-90 189 50.4)">4.7K</text>
<text x="43.4" y="72.1" transform="rotate(-90 43.4 72.1)">10K</text>
<text x="66.7" y="99.9" transform="rotate(-90 66.7 99.9)">110K/1%</text>
<text x="177.9" y="112.2" transform="rotate(-90 177.9 112.2)">22K%1</text>
<text x="66.7" y="114.6" transform="rotate(-90 66.7 114.6)">18K/1%</text>
<text x="214.7" y="156.4">LVS303015-2R2M-N</text>
<text x="224.4" y="161.5" transform="rotate(-90 224.4 161.5)">100K/1%</text>
<text x="225.6" y="169.8" transform="rotate(-90 225.6 169.8)">22K/1%</text>
</g>
</svg>
